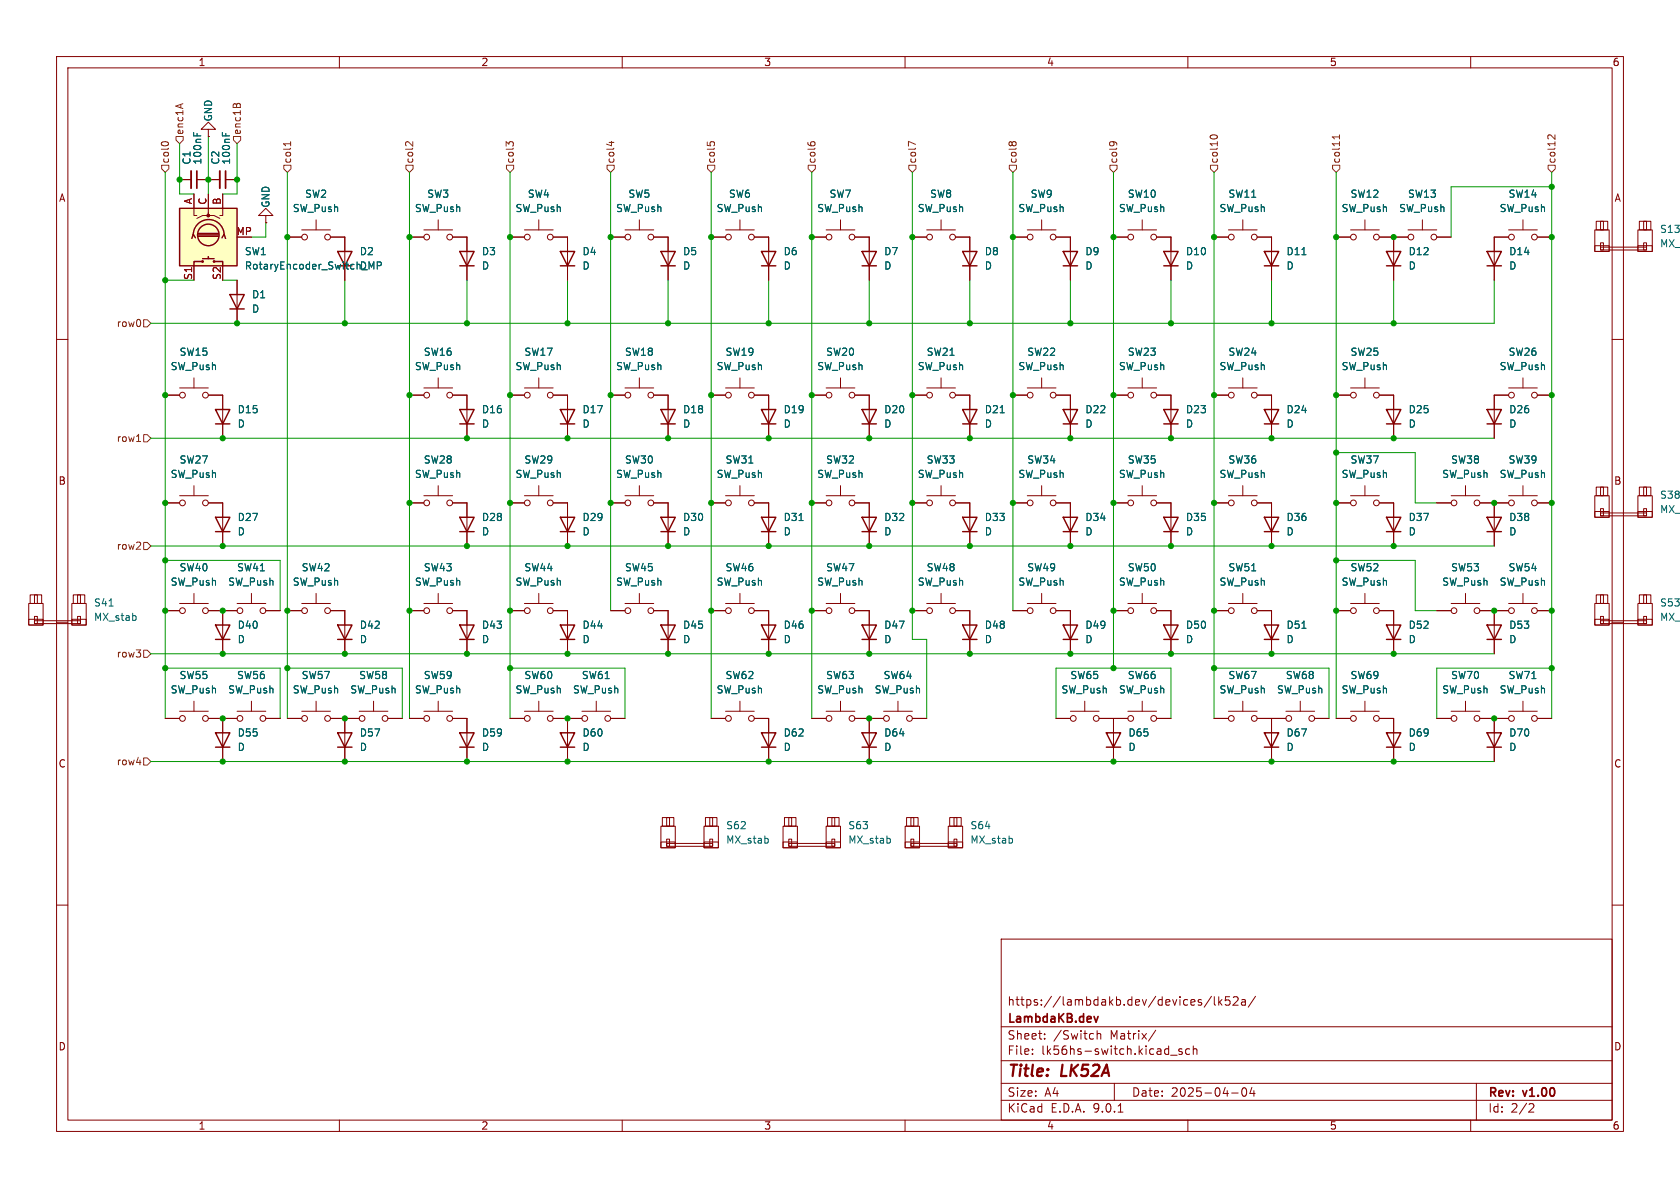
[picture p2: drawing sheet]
<svg xmlns="http://www.w3.org/2000/svg" width="297mm" height="210mm" viewBox="0 0 297 210" stroke-linecap="round" stroke-linejoin="round" font-family="sans-serif">
<g fill="none" stroke="#840000" stroke-width=".18">
<path d="M10 10h277v190h-277zM12 12h273v186h-273zM60 10v2M110 10v2M160 10v2M210 10v2M260 10v2M47 38.1h1.3l-1.3-1.3-1.3 1.3h1.3v1.3M47 39.4h.1M55.9 38.9v1.7M113 38.9v1.7M130.8 38.9v1.7"/>
<path d="M148.6 38.9v1.7M241.3 38.9v1.7M251.5 38.9v1.7M282.2 39.1h2v1.5h-2zM283 39.1h.5v1.5h-.5zM289.8 39.1h2v1.5h-2zM290.6 39.1h.5v1.5h-.5zM41.9 49.5v7.7M50.8 41.9h2.5M53.3 40.6h5.1M58.4 41.9h2.6v7.6M82.5 41.9v7.6"/>
<path d="M100.3 41.9v7.6M107.9 41.9h2.6M110.5 40.6h5.1M115.6 41.9h2.5v7.6M125.7 41.9h2.6M128.3 40.6h5M133.3 41.9h2.6v7.6M143.5 41.9h2.5M146 40.6h5.1M151.1 41.9h2.6v7.6M224.8 41.9v7.6M236.2 41.9h2.6"/>
<path d="M238.8 40.6h5M243.8 41.9h5.1M246.4 41.9v7.6M248.9 40.6h5.1M254 41.9h2.5M264.2 41.9v7.6M281.9 40.6h2.6v3.9h-2.6zM281.9 43.4h2.6v1.1h-2.6zM283 43.7h8.1v.5h-8.1zM283 42.9h.5v1.3h-.5zM289.6 40.6h2.5v3.9h-2.5zM289.6 43.4h2.5v1.1h-2.5z"/>
<path d="M290.6 42.9h.5v1.3h-.5zM10 60h2M29.2 69.9h2.5M31.7 68.6h5.1M34.3 66.8v1.8M36.8 69.9h2.6v7.6M90.2 69.9h2.5M92.7 68.6h5.1M95.2 66.8v1.8M97.8 69.9h2.5v7.6M107.9 69.9h2.6M110.5 68.6h5.1"/>
<path d="M113 66.8v1.8M115.6 69.9h2.5v7.6M125.7 69.9h2.6M128.3 68.6h5M130.8 66.8v1.8M133.3 69.9h2.6M143.5 69.9h2.5M146 68.6h5.1M148.6 66.8v1.8M151.1 69.9h2.6v7.6M214.6 69.9h2.6M217.2 68.6h5"/>
<path d="M219.7 66.8v1.8M222.2 69.9h2.6v7.6M236.2 69.9h2.6M238.8 68.6h5M241.3 66.8v1.8M243.8 69.9h2.6M264.2 69.9h2.5M266.7 68.6h5.1M269.2 66.8v1.8M271.8 69.9h2.5M285 60h2M29.2 88.9h2.5"/>
<path d="M31.7 87.6h5.1M34.3 85.9v1.7M36.8 88.9h2.6v7.6M82.5 88.9v7.6M90.2 88.9h2.5M92.7 87.6h5.1M95.2 85.9v1.7M97.8 88.9h2.5v7.6M107.9 88.9h2.6M110.5 87.6h5.1M113 85.9v1.7M115.6 88.9h2.5v7.6"/>
<path d="M125.7 88.9h2.6M128.3 87.6h5M130.8 85.9v1.7M133.3 88.9h2.6v7.6M153.7 88.9v7.6M189.2 88.9v7.6M196.8 88.9h2.6M199.4 87.6h5.1M201.9 85.9v1.7M204.5 88.9h2.5v7.6M214.6 88.9h2.6M217.2 87.6h5"/>
<path d="M219.7 85.9v1.7M222.2 88.9h2.6M5.1 106.7h2.5v3.8h-2.5zM5.1 109.5h2.5v1h-2.5zM5.3 105.2h2.1v1.5h-2.1zM6.1 105.2h.5v1.5h-.5zM6.1 109.7h8.1v.5h-8.1zM6.1 109h.5v1.2h-.5zM10 110h2M12.7 106.7h2.5v3.8h-2.5zM12.7 109.5h2.5v1h-2.5zM13 105.2h2v1.5h-2z"/>
<path d="M13.7 105.2h.5v1.5h-.5zM13.7 109h.5v1.2h-.5zM29.2 108h2.5M31.7 106.7h5.1M34.3 104.9v1.8M36.8 108h5.1M39.4 108v7.6M41.9 106.7h5.1M44.4 104.9v1.8M47 108h2.5M50.8 108h2.5M53.3 106.7h5.1"/>
<path d="M55.9 104.9v1.8M58.4 108h2.6v7.6M72.4 108h2.5M74.9 106.7h5.1M77.5 104.9v1.8M80 108h2.5v7.6M90.2 108h2.5M92.7 106.7h5.1M95.2 104.9v1.8M97.8 108h2.5v7.6M107.9 108h2.6M110.5 106.7h5.1"/>
<path d="M113 104.9v1.8M115.6 108h2.5v7.6M125.7 108h2.6M128.3 106.7h5M130.8 104.9v1.8M133.3 108h2.6v7.6M143.5 108h2.5M146 106.7h5.1M148.6 104.9v1.8M151.1 108h2.6v7.6M189.2 108v7.6M196.8 108h2.6"/>
<path d="M199.4 106.7h5.1M201.9 104.9v1.8M204.5 108h2.5v7.6M214.6 108h2.6M217.2 106.7h5M219.7 104.9v1.8M222.2 108h2.6v7.6M236.2 108h2.6M238.8 106.7h5M241.3 104.9v1.8M243.8 108h2.6M285 110h2"/>
<path d="M29.2 127h2.5M31.7 125.7h5.1M34.3 124v1.7M36.8 127h5.1M39.4 127v7.6M41.9 125.7h5.1M44.4 124v1.7M47 127h2.5M50.8 127h2.5M53.3 125.7h5.1M55.9 124v1.7M58.4 127h5.1"/>
<path d="M61 127v7.6M63.5 125.7h5.1M66 124v1.7M68.6 127h2.5M72.4 127h2.5M74.9 125.7h5.1M77.5 124v1.7M80 127h2.5v7.6M90.2 127h2.5M92.7 125.7h5.1M95.2 124v1.7M97.8 127h5.1"/>
<path d="M100.3 127v7.6M102.9 125.7h5M105.4 124v1.7M107.9 127h2.6M125.7 127h2.6M128.3 125.7h5M130.8 124v1.7M133.3 127h2.6v7.6M143.5 127h2.5M146 125.7h5.1M148.6 124v1.7M151.1 127h2.6v7.6"/>
<path d="M199.4 125.7h5.1M199.4 127h-2.6v7.6M201.9 124v1.7M204.5 127h2.5M214.6 127h2.6M217.2 125.7h5M219.7 124v1.7M222.2 127h5.1M224.8 127v7.6M227.3 125.7h5.1M229.9 124v1.7M232.4 127h2.5"/>
<path d="M236.2 127h2.6M238.8 125.7h5M241.3 124v1.7M243.8 127h2.6M116.8 146.1h2.6v3.8h-2.6zM116.8 148.8h2.6v1.1h-2.6zM117.1 144.5h2v1.6h-2zM117.9 144.5h.5v1.6h-.5zM117.9 149.1h8.1v.5h-8.1zM117.9 148.3h.5v1.3h-.5zM124.5 146.1h2.5v3.8h-2.5zM124.5 148.8h2.5v1.1h-2.5z"/>
<path d="M124.7 144.5h2v1.6h-2zM125.5 144.5h.5v1.6h-.5zM125.5 148.3h.5v1.3h-.5zM138.4 146.1h2.6v3.8h-2.6zM138.4 148.8h2.6v1.1h-2.6zM138.7 144.5h2v1.6h-2zM139.4 144.5h.6v1.6h-.6zM139.4 149.1h8.2v.5h-8.2zM139.4 148.3h.6v1.3h-.6zM146 146.1h2.6v3.8h-2.6zM146 148.8h2.6v1.1h-2.6zM146.3 144.5h2v1.6h-2z"/>
<path d="M147.1 144.5h.5v1.6h-.5zM147.1 148.3h.5v1.3h-.5zM10 160h2M177 166h108v32h-108zM211.8 177l.7 .4-.3 .3-.4-.1M212.4 176.8l-.4-.1-.2 .2M214.2 176.1l-1.3 2M214.7 176.2v1.3l.2 .2M215.5 176.2v1.5M215.6 177.1l.4 .6M216 176.7l-.5 .6M217.4 176.2h-.7l-.1 .7 .2-.1h.5l.2 .3-.1 .5-.2 .1-.6-.1"/>
<path d="M218 176.3l.6-.1 .2 .1 .1 .3-.9 1.1h.9M219.5 176.8h.6l.1 .9M220.2 177.1h-.5a.29 .29 0 0 0-.2 .3 .29 .29 0 0 0 .2 .3l.5-.1M222 176.1l-1.3 2M285 160h2M60 198v2M110 198v2M160 198v2M177 194.5h108M177 191.5h108M177 187.5h108M177 181.5h108"/>
<path d="M182.5 186.3v.1M182.5 185.5v.1M184.7 183.6v.1M184.7 182.8v.1M194 182.2v1.5M194 182.8l.2-.1 .3 .1 .1 .9M197 191.5v3M197.7 196.6h.8M204.3 182.1l-1.3 2M207 186.5h1.1M209 185.5l-.4-.1-.2 .2 .1 .2 .5 .2v.3h-.6M210 198v2"/>
<path d="M210.3 185.5l-.4-.1-.3 .3v.4l.1 .2h.6M211 185.5l.2-.1 .3 .1 .1 .9M211 184.9v1.5M217.7 193.2h1.2M219.7 192.4l.2-.1a.81 .81 0 0 1 .6 .6 .81 .81 0 0 1-.3 .8l-.2 .1a.81 .81 0 0 1-.3-1.4zM221.3 192.2l-.3 1.1h.9M221.7 192.8v1M260 198v2M261 191.5v6.5M270.5 195.1l.5 .1 .2 .3-1 1.1h1"/>
<circle cx="53.8" cy="41.9" r=".51"/>
<circle cx="57.9" cy="41.9" r=".51"/>
<circle cx="111" cy="41.9" r=".51"/>
<circle cx="115.1" cy="41.9" r=".51"/>
<circle cx="128.8" cy="41.9" r=".51"/>
<circle cx="132.8" cy="41.9" r=".51"/>
<circle cx="146.6" cy="41.9" r=".51"/>
<circle cx="150.6" cy="41.9" r=".51"/>
<circle cx="239.3" cy="41.9" r=".51"/>
<circle cx="243.3" cy="41.9" r=".51"/>
<circle cx="249.4" cy="41.9" r=".51"/>
<circle cx="253.5" cy="41.9" r=".51"/>
<circle cx="32.3" cy="69.9" r=".51"/>
<circle cx="36.3" cy="69.9" r=".51"/>
<circle cx="93.2" cy="69.9" r=".51"/>
<circle cx="97.3" cy="69.9" r=".51"/>
<circle cx="111" cy="69.9" r=".51"/>
<circle cx="115.1" cy="69.9" r=".51"/>
<circle cx="128.8" cy="69.9" r=".51"/>
<circle cx="132.8" cy="69.9" r=".51"/>
<circle cx="146.6" cy="69.9" r=".51"/>
<circle cx="150.6" cy="69.9" r=".51"/>
<circle cx="217.7" cy="69.9" r=".51"/>
<circle cx="221.7" cy="69.9" r=".51"/>
<circle cx="239.3" cy="69.9" r=".51"/>
<circle cx="243.3" cy="69.9" r=".51"/>
<circle cx="267.2" cy="69.9" r=".51"/>
<circle cx="271.3" cy="69.9" r=".51"/>
<circle cx="32.3" cy="88.9" r=".51"/>
<circle cx="36.3" cy="88.9" r=".51"/>
<circle cx="93.2" cy="88.9" r=".51"/>
<circle cx="97.3" cy="88.9" r=".51"/>
<circle cx="111" cy="88.9" r=".51"/>
<circle cx="115.1" cy="88.9" r=".51"/>
<circle cx="128.8" cy="88.9" r=".51"/>
<circle cx="132.8" cy="88.9" r=".51"/>
<circle cx="199.9" cy="88.9" r=".51"/>
<circle cx="204" cy="88.9" r=".51"/>
<circle cx="217.7" cy="88.9" r=".51"/>
<circle cx="221.7" cy="88.9" r=".51"/>
<circle cx="32.3" cy="108" r=".51"/>
<circle cx="36.3" cy="108" r=".51"/>
<circle cx="42.4" cy="108" r=".51"/>
<circle cx="46.5" cy="108" r=".51"/>
<circle cx="53.8" cy="108" r=".51"/>
<circle cx="57.9" cy="108" r=".51"/>
<circle cx="75.4" cy="108" r=".51"/>
<circle cx="79.5" cy="108" r=".51"/>
<circle cx="93.2" cy="108" r=".51"/>
<circle cx="97.3" cy="108" r=".51"/>
<circle cx="111" cy="108" r=".51"/>
<circle cx="115.1" cy="108" r=".51"/>
<circle cx="128.8" cy="108" r=".51"/>
<circle cx="132.8" cy="108" r=".51"/>
<circle cx="146.6" cy="108" r=".51"/>
<circle cx="150.6" cy="108" r=".51"/>
<circle cx="199.9" cy="108" r=".51"/>
<circle cx="204" cy="108" r=".51"/>
<circle cx="217.7" cy="108" r=".51"/>
<circle cx="221.7" cy="108" r=".51"/>
<circle cx="239.3" cy="108" r=".51"/>
<circle cx="243.3" cy="108" r=".51"/>
<circle cx="32.3" cy="127" r=".51"/>
<circle cx="36.3" cy="127" r=".51"/>
<circle cx="42.4" cy="127" r=".51"/>
<circle cx="46.5" cy="127" r=".51"/>
<circle cx="53.8" cy="127" r=".51"/>
<circle cx="57.9" cy="127" r=".51"/>
<circle cx="64" cy="127" r=".51"/>
<circle cx="68.1" cy="127" r=".51"/>
<circle cx="75.4" cy="127" r=".51"/>
<circle cx="79.5" cy="127" r=".51"/>
<circle cx="93.2" cy="127" r=".51"/>
<circle cx="97.3" cy="127" r=".51"/>
<circle cx="103.4" cy="127" r=".51"/>
<circle cx="107.4" cy="127" r=".51"/>
<circle cx="128.8" cy="127" r=".51"/>
<circle cx="132.8" cy="127" r=".51"/>
<circle cx="146.6" cy="127" r=".51"/>
<circle cx="150.6" cy="127" r=".51"/>
<circle cx="199.9" cy="127" r=".51"/>
<circle cx="204" cy="127" r=".51"/>
<circle cx="217.7" cy="127" r=".51"/>
<circle cx="221.7" cy="127" r=".51"/>
<circle cx="227.8" cy="127" r=".51"/>
<circle cx="231.9" cy="127" r=".51"/>
<circle cx="239.3" cy="127" r=".51"/>
<circle cx="243.3" cy="127" r=".51"/>
</g>
<path d="M194.1 179.7l-.3 1" fill="none" stroke="#840000" stroke-width=".3"/>
<g fill="none" stroke="#840000" stroke-width=".25">
<path d="M40.6 52.1h2.6l-1.3 2.5zM40.6 54.6h2.6M59.7 44.5h2.5l-1.2 2.5zM81.3 44.5h2.5l-1.3 2.5zM81.3 47h2.5M99.1 44.5h2.5l-1.3 2.5zM99.1 47h2.5M116.8 44.5h2.6l-1.3 2.5zM116.8 47h2.6M134.6 44.5h2.6l-1.3 2.5zM134.6 47h2.6M152.4 44.5h2.5l-1.2 2.5z"/>
<path d="M152.4 47h2.5M223.5 44.5h2.6l-1.3 2.5zM223.5 47h2.6M245.1 44.5h2.5l-1.2 2.5zM245.1 47h2.5M262.9 44.5h2.5l-1.2 2.5zM262.9 47h2.5M38.1 72.4h2.5l-1.2 2.5zM38.1 74.9h2.5M99.1 72.4h2.5l-1.3 2.5zM99.1 74.9h2.5M116.8 72.4h2.6l-1.3 2.5z"/>
<path d="M116.8 74.9h2.6M152.4 72.4h2.5l-1.2 2.5zM152.4 74.9h2.5M223.5 72.4h2.6l-1.3 2.5zM223.5 74.9h2.6M38.1 91.4h2.5l-1.2 2.6zM38.1 94h2.5M81.3 91.4h2.5l-1.3 2.6zM81.3 94h2.5M99.1 91.4h2.5l-1.3 2.6zM99.1 94h2.5M116.8 91.4h2.6l-1.3 2.6z"/>
<path d="M116.8 94h2.6M134.6 91.4h2.6l-1.3 2.6zM134.6 94h2.6M152.4 91.4h2.5l-1.2 2.6zM152.4 94h2.5M188 91.4h2.5l-1.3 2.6zM188 94h2.5M205.7 91.4h2.6l-1.3 2.6zM205.7 94h2.6M38.1 110.5h2.5l-1.2 2.5zM38.1 113h2.5M59.7 110.5h2.5l-1.2 2.5z"/>
<path d="M59.7 113h2.5M81.3 110.5h2.5l-1.3 2.5zM81.3 113h2.5M99.1 110.5h2.5l-1.3 2.5zM99.1 113h2.5M116.8 110.5h2.6l-1.3 2.5zM116.8 113h2.6M134.6 110.5h2.6l-1.3 2.5zM134.6 113h2.6M152.4 110.5h2.5l-1.2 2.5zM152.4 113h2.5M188 110.5h2.5l-1.3 2.5z"/>
<path d="M188 113h2.5M205.7 110.5h2.6l-1.3 2.5zM205.7 113h2.6M223.5 110.5h2.6l-1.3 2.5zM223.5 113h2.6M38.1 129.5h2.5l-1.2 2.6zM38.1 132.1h2.5M59.7 129.5h2.5l-1.2 2.6zM59.7 132.1h2.5M81.3 129.5h2.5l-1.3 2.6zM81.3 132.1h2.5M99.1 129.5h2.5l-1.3 2.6z"/>
<path d="M99.1 132.1h2.5M134.6 129.5h2.6l-1.3 2.6zM134.6 132.1h2.6M152.4 129.5h2.5l-1.2 2.6zM152.4 132.1h2.5M195.6 129.5h2.5l-1.3 2.6zM195.6 132.1h2.5M223.5 129.5h2.6l-1.3 2.6zM223.5 132.1h2.6"/>
</g>
<path d="M230.2 45h.7M141.3 92h.7M19.3 107.1h.7M24 108.9v.7M230.2 111.1h.7M135.8 148.3v.6M157.3 148.3v.6" fill="none" stroke="#006464" stroke-width=".18"/>
<path d="M31.7 36.8h10.2v10.2h-10.2z" fill="#ffffc2"/>
<g fill="none" stroke="#840000" stroke-width=".25">
<path d="M31.7 36.8h10.2v10.2h-10.2zM34.2 41.5a2.73 2.73 0 0 1 2.7-2.7 2.73 2.73 0 0 1 2.7 2.7M34.5 42l-.3-.6-.3 .8M35.1 41.3h3.5M35.1 41.5h3.5M35.1 41.8h3.5M35.8 46.2h-1.5v.8M35.8 45.7h2M36.8 45.3v.4M37.8 46.2h1.6v.8M39.2 42l.4-.6 .3 .8M170.2 44.5h2.5l-1.3 2.5z"/>
<path d="M170.2 47h2.5M188 44.5h2.5l-1.3 2.5zM188 47h2.5M205.7 44.5h2.6l-1.3 2.5zM205.7 47h2.6M81.3 72.4h2.5l-1.3 2.5zM81.3 74.9h2.5M134.6 72.4h2.6l-1.3 2.5zM134.6 74.9h2.6M170.2 72.4h2.5l-1.3 2.5zM170.2 74.9h2.5M188 72.4h2.5l-1.3 2.5z"/>
<path d="M188 74.9h2.5M205.7 72.4h2.6l-1.3 2.5zM205.7 74.9h2.6M245.1 72.4h2.5l-1.2 2.5zM245.1 74.9h2.5M262.9 72.4h2.5l-1.2 2.5zM262.9 74.9h2.5M170.2 91.4h2.5l-1.3 2.6zM170.2 94h2.5M223.5 91.4h2.6l-1.3 2.6zM223.5 94h2.6M245.1 91.4h2.5l-1.2 2.6z"/>
<path d="M245.1 94h2.5M262.9 91.4h2.5l-1.2 2.6zM262.9 94h2.5M170.2 110.5h2.5l-1.3 2.5zM170.2 113h2.5M245.1 110.5h2.5l-1.2 2.5zM245.1 113h2.5M262.9 110.5h2.5l-1.2 2.5zM262.9 113h2.5M245.1 129.5h2.5l-1.2 2.6zM245.1 132.1h2.5M262.9 129.5h2.5l-1.2 2.6z"/>
<path d="M262.9 132.1h2.5"/>
<circle cx="35.8" cy="46.2" r=".13"/>
<circle cx="36.8" cy="41.5" r="1.9"/>
<circle cx="37.8" cy="46.2" r=".13"/>
</g>
<g fill="none" stroke="#840000" stroke-width=".18">
<path d="M31.7 31.8h2.1M34.3 34.3v3.8h.5M34.8 31.8h4.1M36.8 34.3v3.8h1l1.1 .5M36.8 37.6v.5h-1l-1 .5M36.8 22.9h1.3l-1.3-1.3-1.2 1.3h1.2v1.2M36.8 24.1h.1M39.4 34.3v3.8h-.5M39.9 31.8h2M47 39.4h.1M77.5 38.9v1.7M95.2 38.9v1.7"/>
<path d="M166.4 38.9v1.7M184.1 38.9v1.7M201.9 38.9v1.7M219.7 38.9v1.7M269.2 38.9v1.7M34.3 47v2.5M41.9 49.5v2.6M41.9 54.6v2.6M50.8 41.9h2.5M58.4 41.9h2.6v2.6M61 47v2.5M72.4 41.9h2.5"/>
<path d="M74.9 40.6h5.1M80 41.9h2.5v2.6M82.5 47v2.5M90.2 41.9h2.5M92.7 40.6h5.1M97.8 41.9h2.5v2.6M100.3 47v2.5M107.9 41.9h2.6M115.6 41.9h2.5v2.6M118.1 47v2.5M125.7 41.9h2.6M133.3 41.9h2.6v2.6"/>
<path d="M135.9 47v2.5M143.5 41.9h2.5M151.1 41.9h2.6v2.6M153.7 47v2.5M161.3 41.9h2.5M163.8 40.6h5.1M168.9 41.9h2.5v7.6M179.1 41.9h2.5M181.6 40.6h5.1M186.7 41.9h2.5v7.6M196.8 41.9h2.6M199.4 40.6h5.1"/>
<path d="M204.5 41.9h2.5v7.6M214.6 41.9h2.6M217.2 40.6h5M222.2 41.9h2.6v2.6M224.8 47v2.5M236.2 41.9h2.6M243.8 41.9h5.1M246.4 41.9v2.6M246.4 47v2.5M254 41.9h2.5M264.2 47v2.5M266.7 40.6h5.1"/>
<path d="M266.7 41.9h-2.5v2.6M271.8 41.9h2.5M29.2 69.9h2.5M36.8 69.9h2.6v2.5M39.4 74.9v2.6M72.4 69.9h2.5M74.9 68.6h5.1M77.5 66.8v1.8M80 69.9h2.5v7.6M90.2 69.9h2.5M97.8 69.9h2.5v2.5M100.3 74.9v2.6"/>
<path d="M107.9 69.9h2.6M115.6 69.9h2.5v2.5M118.1 74.9v2.6M125.7 69.9h2.6M133.3 69.9h2.6v7.6M143.5 69.9h2.5M151.1 69.9h2.6v2.5M153.7 74.9v2.6M161.3 69.9h2.5M163.8 68.6h5.1M166.4 66.8v1.8M168.9 69.9h2.5v7.6"/>
<path d="M179.1 69.9h2.5M181.6 68.6h5.1M184.1 66.8v1.8M186.7 69.9h2.5v7.6M196.8 69.9h2.6M199.4 68.6h5.1M201.9 66.8v1.8M204.5 69.9h2.5v7.6M214.6 69.9h2.6M222.2 69.9h2.6v2.5M224.8 74.9v2.6M236.2 69.9h2.6"/>
<path d="M243.8 69.9h2.6v7.6M266.7 69.9h-2.5v7.6M271.8 69.9h2.5M29.2 88.9h2.5M36.8 88.9h2.6v2.5M39.4 94v2.5M72.4 88.9h2.5M74.9 87.6h5.1M77.5 85.9v1.7M80 88.9h2.5v2.5M82.5 94v2.5M90.2 88.9h2.5"/>
<path d="M97.8 88.9h2.5v2.5M100.3 94v2.5M107.9 88.9h2.6M115.6 88.9h2.5v2.5M118.1 94v2.5M125.7 88.9h2.6M133.3 88.9h2.6v2.5M135.9 94v2.5M143.5 88.9h2.5M146 87.6h5.1M148.6 85.9v1.7M151.1 88.9h2.6v2.5"/>
<path d="M153.7 94v2.5M161.3 88.9h2.5M163.8 87.6h5.1M166.4 85.9v1.7M168.9 88.9h2.5v7.6M179.1 88.9h2.5M181.6 87.6h5.1M184.1 85.9v1.7M186.7 88.9h2.5v2.5M189.2 94v2.5M196.8 88.9h2.6M204.5 88.9h2.5v2.5"/>
<path d="M207 94v2.5M214.6 88.9h2.6M222.2 88.9h2.6v7.6M236.2 88.9h2.6M238.8 87.6h5M241.3 85.9v1.7M243.8 88.9h2.6v7.6M254 88.9h2.5M256.5 87.6h5.1M259.1 85.9v1.7M261.6 88.9h5.1M264.2 88.9v7.6"/>
<path d="M266.7 87.6h5.1M269.2 85.9v1.7M271.8 88.9h2.5M281.9 87.6h2.6v3.8h-2.6zM281.9 90.4h2.6v1h-2.6zM282.2 86.1h2v1.5h-2zM283 86.1h.5v1.5h-.5zM283 90.7h8.1v.5h-8.1zM283 89.9h.5v1.3h-.5zM289.6 87.6h2.5v3.8h-2.5zM289.6 90.4h2.5v1h-2.5zM289.8 86.1h2v1.5h-2z"/>
<path d="M290.6 86.1h.5v1.5h-.5zM290.6 89.9h.5v1.3h-.5zM29.2 108h2.5M36.8 108h5.1M39.4 108v2.5M39.4 113v2.6M47 108h2.5M50.8 108h2.5M58.4 108h2.6v2.5M61 113v2.6M72.4 108h2.5M80 108h2.5v2.5"/>
<path d="M82.5 113v2.6M90.2 108h2.5M97.8 108h2.5v2.5M100.3 113v2.6M107.9 108h2.6M115.6 108h2.5v2.5M118.1 113v2.6M125.7 108h2.6M133.3 108h2.6v2.5M135.9 113v2.6M143.5 108h2.5M151.1 108h2.6v2.5"/>
<path d="M153.7 113v2.6M161.3 108h2.5M163.8 106.7h5.1M166.4 104.9v1.8M168.9 108h2.5v7.6M179.1 108h2.5M181.6 106.7h5.1M184.1 104.9v1.8M186.7 108h2.5v2.5M189.2 113v2.6M196.8 108h2.6M204.5 108h2.5v2.5"/>
<path d="M207 113v2.6M214.6 108h2.6M222.2 108h2.6v2.5M224.8 113v2.6M236.2 108h2.6M243.8 108h2.6v7.6M254 108h2.5M256.5 106.7h5.1M259.1 104.9v1.8M261.6 108h5.1M264.2 108v7.6M266.7 106.7h5.1"/>
<path d="M269.2 104.9v1.8M271.8 108h2.5M281.9 106.7h2.6v3.8h-2.6zM281.9 109.5h2.6v1h-2.6zM282.2 105.2h2v1.5h-2zM283 105.2h.5v1.5h-.5zM283 109.7h8.1v.5h-8.1zM283 109h.5v1.2h-.5zM289.6 106.7h2.5v3.8h-2.5zM289.6 109.5h2.5v1h-2.5zM289.8 105.2h2v1.5h-2zM290.6 105.2h.5v1.5h-.5z"/>
<path d="M290.6 109h.5v1.2h-.5zM29.2 127h2.5M36.8 127h5.1M39.4 127v2.5M39.4 132.1v2.5M47 127h2.5M50.8 127h2.5M58.4 127h5.1M61 127v2.5M61 132.1v2.5M68.6 127h2.5M72.4 127h2.5"/>
<path d="M80 127h2.5v2.5M82.5 132.1v2.5M90.2 127h2.5M97.8 127h5.1M100.3 127v2.5M100.3 132.1v2.5M107.9 127h2.6M125.7 127h2.6M133.3 127h2.6v2.5M135.9 132.1v2.5M143.5 127h2.5M151.1 127h5.1"/>
<path d="M153.7 127v2.5M153.7 132.1v2.5M156.2 125.7h5.1M158.7 124v1.7M161.3 127h2.5M186.7 127h2.5M189.2 125.7h5.1M191.8 124v1.7M194.3 127h5.1M196.8 127v2.5M196.8 132.1v2.5M204.5 127h2.5"/>
<path d="M214.6 127h2.6M222.2 127h5.1M224.8 127v2.5M224.8 132.1v2.5M232.4 127h2.5M236.2 127h2.6M243.8 127h2.6v7.6M254 127h2.5M256.5 125.7h5.1M259.1 124v1.7M261.6 127h5.1M264.2 127v7.6"/>
<path d="M266.7 125.7h5.1M269.2 124v1.7M271.8 127h2.5M160 146.1h2.6v3.8h-2.6zM160 148.8h2.6v1.1h-2.6zM160.3 144.5h2v1.6h-2zM161 144.5h.5v1.6h-.5zM161 149.1h8.2v.5h-8.2zM161 148.3h.5v1.3h-.5zM167.6 146.1h2.6v3.8h-2.6zM167.6 148.8h2.6v1.1h-2.6zM167.9 144.5h2v1.6h-2z"/>
<path d="M168.7 144.5h.5v1.6h-.5zM168.7 148.3h.5v1.3h-.5z"/>
<circle cx="75.4" cy="41.9" r=".51"/>
<circle cx="79.5" cy="41.9" r=".51"/>
<circle cx="93.2" cy="41.9" r=".51"/>
<circle cx="97.3" cy="41.9" r=".51"/>
<circle cx="164.3" cy="41.9" r=".51"/>
<circle cx="168.4" cy="41.9" r=".51"/>
<circle cx="182.1" cy="41.9" r=".51"/>
<circle cx="186.2" cy="41.9" r=".51"/>
<circle cx="199.9" cy="41.9" r=".51"/>
<circle cx="204" cy="41.9" r=".51"/>
<circle cx="217.7" cy="41.9" r=".51"/>
<circle cx="221.7" cy="41.9" r=".51"/>
<circle cx="267.2" cy="41.9" r=".51"/>
<circle cx="271.3" cy="41.9" r=".51"/>
<circle cx="75.4" cy="69.9" r=".51"/>
<circle cx="79.5" cy="69.9" r=".51"/>
<circle cx="164.3" cy="69.9" r=".51"/>
<circle cx="168.4" cy="69.9" r=".51"/>
<circle cx="182.1" cy="69.9" r=".51"/>
<circle cx="186.2" cy="69.9" r=".51"/>
<circle cx="199.9" cy="69.9" r=".51"/>
<circle cx="204" cy="69.9" r=".51"/>
<circle cx="75.4" cy="88.9" r=".51"/>
<circle cx="79.5" cy="88.9" r=".51"/>
<circle cx="146.6" cy="88.9" r=".51"/>
<circle cx="150.6" cy="88.9" r=".51"/>
<circle cx="164.3" cy="88.9" r=".51"/>
<circle cx="168.4" cy="88.9" r=".51"/>
<circle cx="182.1" cy="88.9" r=".51"/>
<circle cx="186.2" cy="88.9" r=".51"/>
<circle cx="239.3" cy="88.9" r=".51"/>
<circle cx="243.3" cy="88.9" r=".51"/>
<circle cx="257" cy="88.9" r=".51"/>
<circle cx="261.1" cy="88.9" r=".51"/>
<circle cx="267.2" cy="88.9" r=".51"/>
<circle cx="271.3" cy="88.9" r=".51"/>
<circle cx="164.3" cy="108" r=".51"/>
<circle cx="168.4" cy="108" r=".51"/>
<circle cx="182.1" cy="108" r=".51"/>
<circle cx="186.2" cy="108" r=".51"/>
<circle cx="257" cy="108" r=".51"/>
<circle cx="261.1" cy="108" r=".51"/>
<circle cx="267.2" cy="108" r=".51"/>
<circle cx="271.3" cy="108" r=".51"/>
<circle cx="156.7" cy="127" r=".51"/>
<circle cx="160.8" cy="127" r=".51"/>
<circle cx="189.7" cy="127" r=".51"/>
<circle cx="193.8" cy="127" r=".51"/>
<circle cx="257" cy="127" r=".51"/>
<circle cx="261.1" cy="127" r=".51"/>
<circle cx="267.2" cy="127" r=".51"/>
<circle cx="271.3" cy="127" r=".51"/>
</g>
<circle cx="36.8" cy="38.1" r=".25" fill="#840000" stroke="#840000" stroke-width=".18"/>
<path d="M34.2 23.4v.6M34.8 23.6v.4M39.3 23.4v.6M39.9 23.6v.4M65.2 46.3l.5 .9 .4-.9v1.3M66.7 47l.6-.1 .1-.2v-.3l-.7-.1v1.3M230.2 45h.7M176.8 73h.7M141.3 92h.7M230.2 111.1h.7M178.9 148.3v.6" fill="none" stroke="#006464" stroke-width=".18"/>
<path d="M34.8 30.2v3.1M39.9 30.2v3.1" fill="none" stroke="#840000" stroke-width=".3"/>
<path d="M33.8 30.2v3.1M38.9 30.2v3.1" fill="none" stroke="#840000" stroke-width=".33"/>
<g fill="none" stroke="#725600" stroke-width=".18">
<path d="M41.3 18.4h.4M41.9 18.4l.2-.1 .3 .1M28.6 29.2h1.2v.6l-.6 .7-.6-.7zM28.6 25.2l.4-.2 .7 .2M31.1 24.1h1.3v.7l-.7 .6-.6-.6zM41.3 24.1h1.2v.7l-.6 .6-.6-.6zM50.2 29.2h1.2v.6l-.6 .7-.6-.7zM51.4 25v.8M51.4 25.4h-1.3l.2 .1M71.8 29.2h1.2v.6l-.6 .7-.6-.7zM73 25v.8l-.8-.7-.3-.1-.2 .3M89.5 29.2h1.3v.6l-.6 .7-.7-.7z"/>
<path d="M90 25.3l.2-.3h.3l.2 .3M90 25.5l-.5-.5v.8M107.3 29.2h1.3v.6l-.7 .7-.6-.7zM107.7 25.2h.8M108.1 25v.8M125 25.1v.6M125.1 29.2h1.3v.6l-.7 .7-.6-.7zM125.5 25.3l.3-.3h.3l.2 .3M142.8 25.2v.2M142.9 29.2h1.2v.6l-.6 .7-.6-.7zM143.3 25.3l.2-.3h.3l.3 .3M160.7 29.2h1.2v.6l-.6 .7-.6-.7z"/>
<path d="M161.9 25.5l-1.3-.5v.8M178.4 25.3l.2-.3 .3 .3 .3-.3h.2l.2 .3M178.4 29.2h1.3v.6l-.6 .7-.7-.7zM196.2 25.3l.1-.2a1.03 1.03 0 0 1 1.1 .2M196.2 29.2h1.3v.6l-.7 .7-.6-.7zM196.7 25l.2 .3M213.9 24.3a.68 .68 0 0 1 .7-.5 .68 .68 0 0 1 .6 .5M214 29.2h1.3v.6l-.7 .7-.6-.7zM235.6 29.2h1.3v.6l-.7 .7-.6-.7zM236.8 23.8v.8M236.8 24.2h-1.3l.4 .4M273.7 29.2h1.3v.6l-.7 .7-.6-.7z"/>
<path d="M274.9 23.8v.8l-.9-.8-.3 .2-.1 .4M25.4 56.5h.6l.7 .7-.7 .6h-.6zM24.1 78h.8M25.4 76.8h.6l.7 .7-.7 .6h-.6zM25.4 95.9h.6l.7 .6-.7 .7h-.6zM25.4 114.9h.6l.7 .7-.7 .6h-.6zM24.1 134.8h.8M25.4 134h.6l.7 .6-.7 .7h-.6z"/>
</g>
<g fill="none" stroke="#009600" stroke-width=".18">
<path d="M29.2 30.5v96.5M31.7 25.4v8.9h2.6M36.8 24.1v10.2M41.9 25.4v8.9h-2.5M47 39.4v2.5h-2.6M50.8 30.5v96.5M72.4 30.5v96.5M90.2 30.5v96.5M107.9 30.5v77.5M125.7 30.5v96.5M143.5 30.5v96.5M161.3 30.5v82.5h2.5v14"/>
<path d="M179.1 30.5v77.5M196.8 30.5v87.6M214.6 30.5v96.5M236.2 30.5v96.5M274.3 30.5v96.5M274.3 33h-17.8v8.9M29.2 49.5h5.1M39.4 49.5h2.5M61 49.5v7.7M82.5 49.5v7.7M100.3 49.5v7.7M118.1 49.5v7.7"/>
<path d="M135.9 49.5v7.7M153.7 49.5v7.7M171.4 49.5v7.7M189.2 49.5v7.7M207 49.5v7.7M224.8 49.5v7.7M246.4 49.5v7.7M264.2 49.5v7.7h-237.5M26.7 77.5h237.5M26.7 96.5h237.5M29.2 99.1h20.3v8.9M236.2 80h14v8.9h3.8"/>
<path d="M236.2 99.1h14v8.9h3.8M26.7 115.6h237.5M29.2 118.1h20.3v8.9M50.8 118.1h20.3v8.9M90.2 118.1h20.3v8.9M214.6 118.1h20.3v8.9M274.3 118.1h-20.3v8.9M26.7 134.6h237.5M186.7 127v-8.9h20.3v8.9"/>
</g>
<g fill="#009600" stroke="#009600" stroke-width=".18">
<circle cx="274.3" cy="118.1" r=".46"/>
<circle cx="274.3" cy="108" r=".46"/>
<circle cx="264.2" cy="127" r=".46"/>
<circle cx="236.2" cy="88.9" r=".46"/>
<circle cx="246.4" cy="77.5" r=".46"/>
<circle cx="264.2" cy="88.9" r=".46"/>
<circle cx="274.3" cy="88.9" r=".46"/>
<circle cx="264.2" cy="108" r=".46"/>
<circle cx="236.2" cy="80" r=".46"/>
<circle cx="153.7" cy="127" r=".46"/>
<circle cx="153.7" cy="134.6" r=".46"/>
<circle cx="153.7" cy="115.6" r=".46"/>
<circle cx="171.4" cy="96.5" r=".46"/>
<circle cx="153.7" cy="96.5" r=".46"/>
<circle cx="171.4" cy="77.5" r=".46"/>
<circle cx="171.4" cy="115.6" r=".46"/>
<circle cx="161.3" cy="108" r=".46"/>
<circle cx="179.1" cy="88.9" r=".46"/>
<circle cx="153.7" cy="77.5" r=".46"/>
<circle cx="161.3" cy="69.9" r=".46"/>
<circle cx="179.1" cy="69.9" r=".46"/>
<circle cx="161.3" cy="41.9" r=".46"/>
<circle cx="196.8" cy="88.9" r=".46"/>
<circle cx="189.2" cy="77.5" r=".46"/>
<circle cx="171.4" cy="57.2" r=".46"/>
<circle cx="153.7" cy="57.2" r=".46"/>
<circle cx="196.8" cy="41.9" r=".46"/>
<circle cx="189.2" cy="57.2" r=".46"/>
<circle cx="196.8" cy="69.9" r=".46"/>
<circle cx="207" cy="57.2" r=".46"/>
<circle cx="179.1" cy="41.9" r=".46"/>
<circle cx="214.6" cy="41.9" r=".46"/>
<circle cx="274.3" cy="41.9" r=".46"/>
<circle cx="274.3" cy="33" r=".46"/>
<circle cx="274.3" cy="69.9" r=".46"/>
<circle cx="246.4" cy="57.2" r=".46"/>
<circle cx="246.4" cy="41.9" r=".46"/>
<circle cx="236.2" cy="41.9" r=".46"/>
<circle cx="224.8" cy="57.2" r=".46"/>
<circle cx="236.2" cy="69.9" r=".46"/>
<circle cx="214.6" cy="69.9" r=".46"/>
<circle cx="207" cy="77.5" r=".46"/>
<circle cx="236.2" cy="108" r=".46"/>
<circle cx="214.6" cy="108" r=".46"/>
<circle cx="236.2" cy="99.1" r=".46"/>
<circle cx="224.8" cy="115.6" r=".46"/>
<circle cx="246.4" cy="134.6" r=".46"/>
<circle cx="246.4" cy="115.6" r=".46"/>
<circle cx="224.8" cy="134.6" r=".46"/>
<circle cx="214.6" cy="118.1" r=".46"/>
<circle cx="246.4" cy="96.5" r=".46"/>
<circle cx="196.8" cy="118.1" r=".46"/>
<circle cx="196.8" cy="134.6" r=".46"/>
<circle cx="224.8" cy="96.5" r=".46"/>
<circle cx="224.8" cy="77.5" r=".46"/>
<circle cx="214.6" cy="88.9" r=".46"/>
<circle cx="196.8" cy="108" r=".46"/>
<circle cx="189.2" cy="115.6" r=".46"/>
<circle cx="207" cy="115.6" r=".46"/>
<circle cx="207" cy="96.5" r=".46"/>
<circle cx="189.2" cy="96.5" r=".46"/>
<circle cx="118.1" cy="115.6" r=".46"/>
<circle cx="125.7" cy="108" r=".46"/>
<circle cx="143.5" cy="108" r=".46"/>
<circle cx="135.9" cy="115.6" r=".46"/>
<circle cx="100.3" cy="134.6" r=".46"/>
<circle cx="135.9" cy="134.6" r=".46"/>
<circle cx="29.2" cy="69.9" r=".46"/>
<circle cx="50.8" cy="41.9" r=".46"/>
<circle cx="41.9" cy="31.8" r=".46"/>
<circle cx="29.2" cy="49.5" r=".46"/>
<circle cx="41.9" cy="57.2" r=".46"/>
<circle cx="31.7" cy="31.8" r=".46"/>
<circle cx="39.4" cy="77.5" r=".46"/>
<circle cx="118.1" cy="57.2" r=".46"/>
<circle cx="107.9" cy="41.9" r=".46"/>
<circle cx="118.1" cy="77.5" r=".46"/>
<circle cx="135.9" cy="77.5" r=".46"/>
<circle cx="90.2" cy="88.9" r=".46"/>
<circle cx="107.9" cy="69.9" r=".46"/>
<circle cx="90.2" cy="41.9" r=".46"/>
<circle cx="125.7" cy="69.9" r=".46"/>
<circle cx="135.9" cy="57.2" r=".46"/>
<circle cx="107.9" cy="88.9" r=".46"/>
<circle cx="118.1" cy="96.5" r=".46"/>
<circle cx="125.7" cy="88.9" r=".46"/>
<circle cx="72.4" cy="88.9" r=".46"/>
<circle cx="72.4" cy="108" r=".46"/>
<circle cx="39.4" cy="134.6" r=".46"/>
<circle cx="39.4" cy="127" r=".46"/>
<circle cx="61" cy="134.6" r=".46"/>
<circle cx="61" cy="127" r=".46"/>
<circle cx="82.5" cy="134.6" r=".46"/>
<circle cx="50.8" cy="118.1" r=".46"/>
<circle cx="61" cy="115.6" r=".46"/>
<circle cx="82.5" cy="57.2" r=".46"/>
<circle cx="72.4" cy="41.9" r=".46"/>
<circle cx="100.3" cy="77.5" r=".46"/>
<circle cx="100.3" cy="57.2" r=".46"/>
<circle cx="36.8" cy="31.8" r=".46"/>
<circle cx="61" cy="57.2" r=".46"/>
<circle cx="72.4" cy="69.9" r=".46"/>
<circle cx="90.2" cy="69.9" r=".46"/>
<circle cx="82.5" cy="77.5" r=".46"/>
<circle cx="161.3" cy="88.9" r=".46"/>
<circle cx="143.5" cy="88.9" r=".46"/>
<circle cx="135.9" cy="96.5" r=".46"/>
<circle cx="143.5" cy="69.9" r=".46"/>
<circle cx="143.5" cy="41.9" r=".46"/>
<circle cx="125.7" cy="41.9" r=".46"/>
<circle cx="100.3" cy="96.5" r=".46"/>
<circle cx="82.5" cy="115.6" r=".46"/>
<circle cx="100.3" cy="115.6" r=".46"/>
<circle cx="90.2" cy="118.1" r=".46"/>
<circle cx="100.3" cy="127" r=".46"/>
<circle cx="90.2" cy="108" r=".46"/>
<circle cx="82.5" cy="96.5" r=".46"/>
<circle cx="39.4" cy="108" r=".46"/>
<circle cx="29.2" cy="108" r=".46"/>
<circle cx="39.4" cy="115.6" r=".46"/>
<circle cx="50.8" cy="108" r=".46"/>
<circle cx="39.4" cy="96.5" r=".46"/>
<circle cx="29.2" cy="88.9" r=".46"/>
<circle cx="29.2" cy="99.1" r=".46"/>
<circle cx="29.2" cy="118.1" r=".46"/>
</g>
<g font-size="2.8" fill="#840000">
<text x="178" y="190.9">Title:</text>
<text x="187.7" y="190.9">LK52A</text>
</g>
<g font-size="2.1" fill="#840000">
<text x="178" y="178">https://lambdakb.dev/devices/lk52a/</text>
<text x="178" y="184">Sheet:</text>
<text x="178" y="181.2">LambdaKB.dev</text>
<text x="186.2" y="184">/Switch</text>
<text x="196.3" y="184">Matrix/</text>
<text x="178" y="186.7">File:</text>
<text x="184.1" y="186.7">lk56hs-switch.kicad_sch</text>
<text x="178" y="196.9">KiCad</text>
<text x="178" y="194.1">Size:</text>
<text x="184.7" y="194.1">A4</text>
<text x="185.7" y="196.9">E.D.A.</text>
<text x="193.3" y="196.9">9.0.1</text>
<text x="200" y="194.1">Date:</text>
<text x="207" y="194.1">2025-04-04</text>
<text x="263" y="194.3">Rev:</text>
<text x="263" y="196.9">Id:</text>
<text x="267.1" y="196.9">2/2</text>
<text x="269.4" y="194.3">v1.00</text>
</g>
<g font-size="1.8" fill="#840000">
<text x="35" y="11.9">1</text>
<text x="85" y="11.9">2</text>
<text x="135" y="11.9">3</text>
<text x="185" y="11.9">4</text>
<text x="235" y="11.9">5</text>
<text x="285" y="11.9">6</text>
<text x="10.3" y="35.9">A</text>
<text x="285.3" y="35.9">A</text>
<text x="10.3" y="85.9">B</text>
<text x="285.3" y="85.9">B</text>
<text x="10.3" y="135.9">C</text>
<text x="285.3" y="135.9">C</text>
<text x="10.3" y="185.9">D</text>
<text x="285.3" y="185.9">D</text>
<text x="35" y="199.9">1</text>
<text x="85" y="199.9">2</text>
<text x="135" y="199.9">3</text>
<text x="185" y="199.9">4</text>
<text x="235" y="199.9">5</text>
<text x="285" y="199.9">6</text>
</g>
<g font-size="1.8" fill="#725600">
<text x="32.6" y="23.9" transform="rotate(-90 32.6 23.9)">enc1A</text>
<text x="42.8" y="23.9" transform="rotate(-90 42.8 23.9)">enc1B</text>
<text x="30.1" y="29" transform="rotate(-90 30.1 29)">col0</text>
<text x="51.7" y="29" transform="rotate(-90 51.7 29)">col1</text>
<text x="73.3" y="29" transform="rotate(-90 73.3 29)">col2</text>
<text x="91" y="29" transform="rotate(-90 91 29)">col3</text>
<text x="108.8" y="29" transform="rotate(-90 108.8 29)">col4</text>
<text x="126.6" y="29" transform="rotate(-90 126.6 29)">col5</text>
<text x="144.4" y="29" transform="rotate(-90 144.4 29)">col6</text>
<text x="162.2" y="29" transform="rotate(-90 162.2 29)">col7</text>
<text x="179.9" y="29" transform="rotate(-90 179.9 29)">col8</text>
<text x="197.7" y="29" transform="rotate(-90 197.7 29)">col9</text>
<text x="215.5" y="29" transform="rotate(-90 215.5 29)">col10</text>
<text x="237.1" y="29" transform="rotate(-90 237.1 29)">col11</text>
<text x="275.2" y="29" transform="rotate(-90 275.2 29)">col12</text>
<text x="20.5" y="58">row0</text>
<text x="20.5" y="78.3">row1</text>
<text x="20.5" y="97.4">row2</text>
<text x="20.5" y="116.4">row3</text>
<text x="20.5" y="135.5">row4</text>
</g>
<g font-size="1.8" fill="#006464">
<text x="37.7" y="21.6" transform="rotate(-90 37.7 21.6)">GND</text>
<text x="33.9" y="29.2" transform="rotate(-90 33.9 29.2)">C1</text>
<text x="35.8" y="29.2" transform="rotate(-90 35.8 29.2)">100nF</text>
<text x="39" y="29.2" transform="rotate(-90 39 29.2)">C2</text>
<text x="40.9" y="29.2" transform="rotate(-90 40.9 29.2)">100nF</text>
<text x="53.8" y="35.2">SW2</text>
<text x="75.4" y="35.2">SW3</text>
<text x="93.2" y="35.2">SW4</text>
<text x="111" y="35.2">SW5</text>
<text x="128.8" y="35.2">SW6</text>
<text x="146.6" y="35.2">SW7</text>
<text x="164.3" y="35.2">SW8</text>
<text x="182.1" y="35.2">SW9</text>
<text x="199.3" y="35.2">SW10</text>
<text x="217.1" y="35.2">SW11</text>
<text x="238.7" y="35.2">SW12</text>
<text x="248.8" y="35.2">SW13</text>
<text x="266.6" y="35.2">SW14</text>
<text x="47.9" y="36.8" transform="rotate(-90 47.9 36.8)">GND</text>
<text x="51.7" y="37.7">SW_Push</text>
<text x="73.3" y="37.7">SW_Push</text>
<text x="91" y="37.7">SW_Push</text>
<text x="108.8" y="37.7">SW_Push</text>
<text x="126.6" y="37.7">SW_Push</text>
<text x="144.4" y="37.7">SW_Push</text>
<text x="162.2" y="37.7">SW_Push</text>
<text x="179.9" y="37.7">SW_Push</text>
<text x="197.7" y="37.7">SW_Push</text>
<text x="215.5" y="37.7">SW_Push</text>
<text x="237.1" y="37.7">SW_Push</text>
<text x="247.2" y="37.7">SW_Push</text>
<text x="265" y="37.7">SW_Push</text>
<text x="293.4" y="41.4">S13</text>
<text x="43.2" y="45.3">SW1</text>
<text x="43.2" y="47.9">RotaryEncoder_Switch_MP</text>
<text x="63.5" y="45.3">D2</text>
<text x="63.5" y="47.9">D</text>
<text x="85.1" y="45.3">D3</text>
<text x="85.1" y="47.9">D</text>
<text x="102.9" y="45.3">D4</text>
<text x="102.9" y="47.9">D</text>
<text x="120.7" y="45.3">D5</text>
<text x="120.7" y="47.9">D</text>
<text x="138.4" y="45.3">D6</text>
<text x="138.4" y="47.9">D</text>
<text x="156.2" y="45.3">D7</text>
<text x="156.2" y="47.9">D</text>
<text x="174" y="45.3">D8</text>
<text x="174" y="47.9">D</text>
<text x="191.8" y="45.3">D9</text>
<text x="191.8" y="47.9">D</text>
<text x="209.6" y="45.3">D10</text>
<text x="209.6" y="47.9">D</text>
<text x="227.3" y="45.3">D11</text>
<text x="227.3" y="47.9">D</text>
<text x="248.9" y="45.3">D12</text>
<text x="248.9" y="47.9">D</text>
<text x="266.7" y="45.3">D14</text>
<text x="266.7" y="47.9">D</text>
<text x="293.4" y="43.9">MX_st</text>
<text x="44.5" y="52.9">D1</text>
<text x="44.5" y="55.5">D</text>
<text x="30.1" y="65.6">SW_Push</text>
<text x="31.6" y="63.1">SW15</text>
<text x="73.3" y="65.6">SW_Push</text>
<text x="74.8" y="63.1">SW16</text>
<text x="91" y="65.6">SW_Push</text>
<text x="92.6" y="63.1">SW17</text>
<text x="108.8" y="65.6">SW_Push</text>
<text x="110.4" y="63.1">SW18</text>
<text x="126.6" y="65.6">SW_Push</text>
<text x="128.2" y="63.1">SW19</text>
<text x="144.4" y="65.6">SW_Push</text>
<text x="145.9" y="63.1">SW20</text>
<text x="162.2" y="65.6">SW_Push</text>
<text x="163.7" y="63.1">SW21</text>
<text x="179.9" y="65.6">SW_Push</text>
<text x="181.5" y="63.1">SW22</text>
<text x="197.7" y="65.6">SW_Push</text>
<text x="199.3" y="63.1">SW23</text>
<text x="215.5" y="65.6">SW_Push</text>
<text x="217.1" y="63.1">SW24</text>
<text x="237.1" y="65.6">SW_Push</text>
<text x="238.7" y="63.1">SW25</text>
<text x="265" y="65.6">SW_Push</text>
<text x="266.6" y="63.1">SW26</text>
<text x="41.9" y="73.3">D15</text>
<text x="41.9" y="75.8">D</text>
<text x="85.1" y="73.3">D16</text>
<text x="85.1" y="75.8">D</text>
<text x="102.9" y="73.3">D17</text>
<text x="102.9" y="75.8">D</text>
<text x="120.7" y="73.3">D18</text>
<text x="120.7" y="75.8">D</text>
<text x="138.4" y="73.3">D19</text>
<text x="138.4" y="75.8">D</text>
<text x="156.2" y="73.3">D20</text>
<text x="156.2" y="75.8">D</text>
<text x="174" y="73.3">D21</text>
<text x="174" y="75.8">D</text>
<text x="191.8" y="73.3">D22</text>
<text x="191.8" y="75.8">D</text>
<text x="209.6" y="73.3">D23</text>
<text x="209.6" y="75.8">D</text>
<text x="227.3" y="73.3">D24</text>
<text x="227.3" y="75.8">D</text>
<text x="248.9" y="73.3">D25</text>
<text x="248.9" y="75.8">D</text>
<text x="266.7" y="73.3">D26</text>
<text x="266.7" y="75.8">D</text>
<text x="31.6" y="82.1">SW27</text>
<text x="74.8" y="82.1">SW28</text>
<text x="92.6" y="82.1">SW29</text>
<text x="110.4" y="82.1">SW30</text>
<text x="128.2" y="82.1">SW31</text>
<text x="145.9" y="82.1">SW32</text>
<text x="163.7" y="82.1">SW33</text>
<text x="181.5" y="82.1">SW34</text>
<text x="199.3" y="82.1">SW35</text>
<text x="217.1" y="82.1">SW36</text>
<text x="238.7" y="82.1">SW37</text>
<text x="256.4" y="82.1">SW38</text>
<text x="266.6" y="82.1">SW39</text>
<text x="30.1" y="84.7">SW_Push</text>
<text x="73.3" y="84.7">SW_Push</text>
<text x="91" y="84.7">SW_Push</text>
<text x="108.8" y="84.7">SW_Push</text>
<text x="126.6" y="84.7">SW_Push</text>
<text x="144.4" y="84.7">SW_Push</text>
<text x="162.2" y="84.7">SW_Push</text>
<text x="179.9" y="84.7">SW_Push</text>
<text x="197.7" y="84.7">SW_Push</text>
<text x="215.5" y="84.7">SW_Push</text>
<text x="237.1" y="84.7">SW_Push</text>
<text x="254.9" y="84.7">SW_Push</text>
<text x="265" y="84.7">SW_Push</text>
<text x="293.4" y="88.4">S38</text>
<text x="41.9" y="92.3">D27</text>
<text x="41.9" y="94.8">D</text>
<text x="85.1" y="92.3">D28</text>
<text x="85.1" y="94.8">D</text>
<text x="102.9" y="92.3">D29</text>
<text x="102.9" y="94.8">D</text>
<text x="120.7" y="92.3">D30</text>
<text x="120.7" y="94.8">D</text>
<text x="138.4" y="92.3">D31</text>
<text x="138.4" y="94.8">D</text>
<text x="156.2" y="92.3">D32</text>
<text x="156.2" y="94.8">D</text>
<text x="174" y="92.3">D33</text>
<text x="174" y="94.8">D</text>
<text x="191.8" y="92.3">D34</text>
<text x="191.8" y="94.8">D</text>
<text x="209.6" y="92.3">D35</text>
<text x="209.6" y="94.8">D</text>
<text x="227.3" y="92.3">D36</text>
<text x="227.3" y="94.8">D</text>
<text x="248.9" y="92.3">D37</text>
<text x="248.9" y="94.8">D</text>
<text x="266.7" y="92.3">D38</text>
<text x="266.7" y="94.8">D</text>
<text x="293.4" y="90.9">MX_st</text>
<text x="31.6" y="101.2">SW40</text>
<text x="41.8" y="101.2">SW41</text>
<text x="53.2" y="101.2">SW42</text>
<text x="74.8" y="101.2">SW43</text>
<text x="92.6" y="101.2">SW44</text>
<text x="110.4" y="101.2">SW45</text>
<text x="128.2" y="101.2">SW46</text>
<text x="145.9" y="101.2">SW47</text>
<text x="163.7" y="101.2">SW48</text>
<text x="181.5" y="101.2">SW49</text>
<text x="199.3" y="101.2">SW50</text>
<text x="217.1" y="101.2">SW51</text>
<text x="238.7" y="101.2">SW52</text>
<text x="256.4" y="101.2">SW53</text>
<text x="266.6" y="101.2">SW54</text>
<text x="16.5" y="107.4">S41</text>
<text x="30.1" y="103.7">SW_Push</text>
<text x="40.2" y="103.7">SW_Push</text>
<text x="51.7" y="103.7">SW_Push</text>
<text x="73.3" y="103.7">SW_Push</text>
<text x="91" y="103.7">SW_Push</text>
<text x="108.8" y="103.7">SW_Push</text>
<text x="126.6" y="103.7">SW_Push</text>
<text x="144.4" y="103.7">SW_Push</text>
<text x="162.2" y="103.7">SW_Push</text>
<text x="179.9" y="103.7">SW_Push</text>
<text x="197.7" y="103.7">SW_Push</text>
<text x="215.5" y="103.7">SW_Push</text>
<text x="237.1" y="103.7">SW_Push</text>
<text x="254.9" y="103.7">SW_Push</text>
<text x="265" y="103.7">SW_Push</text>
<text x="293.4" y="107.4">S53</text>
<text x="16.5" y="110">MX_stab</text>
<text x="41.9" y="111.4">D40</text>
<text x="41.9" y="113.9">D</text>
<text x="63.5" y="111.4">D42</text>
<text x="63.5" y="113.9">D</text>
<text x="85.1" y="111.4">D43</text>
<text x="85.1" y="113.9">D</text>
<text x="102.9" y="111.4">D44</text>
<text x="102.9" y="113.9">D</text>
<text x="120.7" y="111.4">D45</text>
<text x="120.7" y="113.9">D</text>
<text x="138.4" y="111.4">D46</text>
<text x="138.4" y="113.9">D</text>
<text x="156.2" y="111.4">D47</text>
<text x="156.2" y="113.9">D</text>
<text x="174" y="111.4">D48</text>
<text x="174" y="113.9">D</text>
<text x="191.8" y="111.4">D49</text>
<text x="191.8" y="113.9">D</text>
<text x="209.6" y="111.4">D50</text>
<text x="209.6" y="113.9">D</text>
<text x="227.3" y="111.4">D51</text>
<text x="227.3" y="113.9">D</text>
<text x="248.9" y="111.4">D52</text>
<text x="248.9" y="113.9">D</text>
<text x="266.7" y="111.4">D53</text>
<text x="266.7" y="113.9">D</text>
<text x="293.4" y="110">MX_st</text>
<text x="30.1" y="122.8">SW_Push</text>
<text x="31.6" y="120.2">SW55</text>
<text x="40.2" y="122.8">SW_Push</text>
<text x="41.8" y="120.2">SW56</text>
<text x="51.7" y="122.8">SW_Push</text>
<text x="53.2" y="120.2">SW57</text>
<text x="61.8" y="122.8">SW_Push</text>
<text x="63.4" y="120.2">SW58</text>
<text x="73.3" y="122.8">SW_Push</text>
<text x="74.8" y="120.2">SW59</text>
<text x="91" y="122.8">SW_Push</text>
<text x="92.6" y="120.2">SW60</text>
<text x="101.2" y="122.8">SW_Push</text>
<text x="102.8" y="120.2">SW61</text>
<text x="126.6" y="122.8">SW_Push</text>
<text x="128.2" y="120.2">SW62</text>
<text x="144.4" y="122.8">SW_Push</text>
<text x="145.9" y="120.2">SW63</text>
<text x="154.5" y="122.8">SW_Push</text>
<text x="156.1" y="120.2">SW64</text>
<text x="187.6" y="122.8">SW_Push</text>
<text x="189.1" y="120.2">SW65</text>
<text x="197.7" y="122.8">SW_Push</text>
<text x="199.3" y="120.2">SW66</text>
<text x="215.5" y="122.8">SW_Push</text>
<text x="217.1" y="120.2">SW67</text>
<text x="225.7" y="122.8">SW_Push</text>
<text x="227.2" y="120.2">SW68</text>
<text x="237.1" y="122.8">SW_Push</text>
<text x="238.7" y="120.2">SW69</text>
<text x="254.9" y="122.8">SW_Push</text>
<text x="256.4" y="120.2">SW70</text>
<text x="265" y="122.8">SW_Push</text>
<text x="266.6" y="120.2">SW71</text>
<text x="41.9" y="130.4">D55</text>
<text x="63.5" y="130.4">D57</text>
<text x="85.1" y="130.4">D59</text>
<text x="102.9" y="130.4">D60</text>
<text x="138.4" y="130.4">D62</text>
<text x="156.2" y="130.4">D64</text>
<text x="199.4" y="130.4">D65</text>
<text x="227.3" y="130.4">D67</text>
<text x="248.9" y="130.4">D69</text>
<text x="266.7" y="130.4">D70</text>
<text x="41.9" y="132.9">D</text>
<text x="63.5" y="132.9">D</text>
<text x="85.1" y="132.9">D</text>
<text x="102.9" y="132.9">D</text>
<text x="138.4" y="132.9">D</text>
<text x="156.2" y="132.9">D</text>
<text x="199.4" y="132.9">D</text>
<text x="227.3" y="132.9">D</text>
<text x="248.9" y="132.9">D</text>
<text x="266.7" y="132.9">D</text>
<text x="128.3" y="146.8">S62</text>
<text x="128.3" y="149.3">MX_stab</text>
<text x="149.9" y="146.8">S63</text>
<text x="149.9" y="149.3">MX_stab</text>
<text x="171.5" y="146.8">S64</text>
<text x="171.5" y="149.3">MX_stab</text>
</g>
<g font-size="1.8" fill="#a90000">
<text x="34" y="36.2" transform="rotate(-90 34 36.2)">A</text>
<text x="36.6" y="36.3" transform="rotate(-90 36.6 36.3)">C</text>
<text x="39.1" y="36.3" transform="rotate(-90 39.1 36.3)">B</text>
<text x="41.7" y="41.7">MP</text>
<text x="34" y="49.6" transform="rotate(-90 34 49.6)">S1</text>
<text x="39.1" y="49.6" transform="rotate(-90 39.1 49.6)">S2</text>
</g>
</svg>
